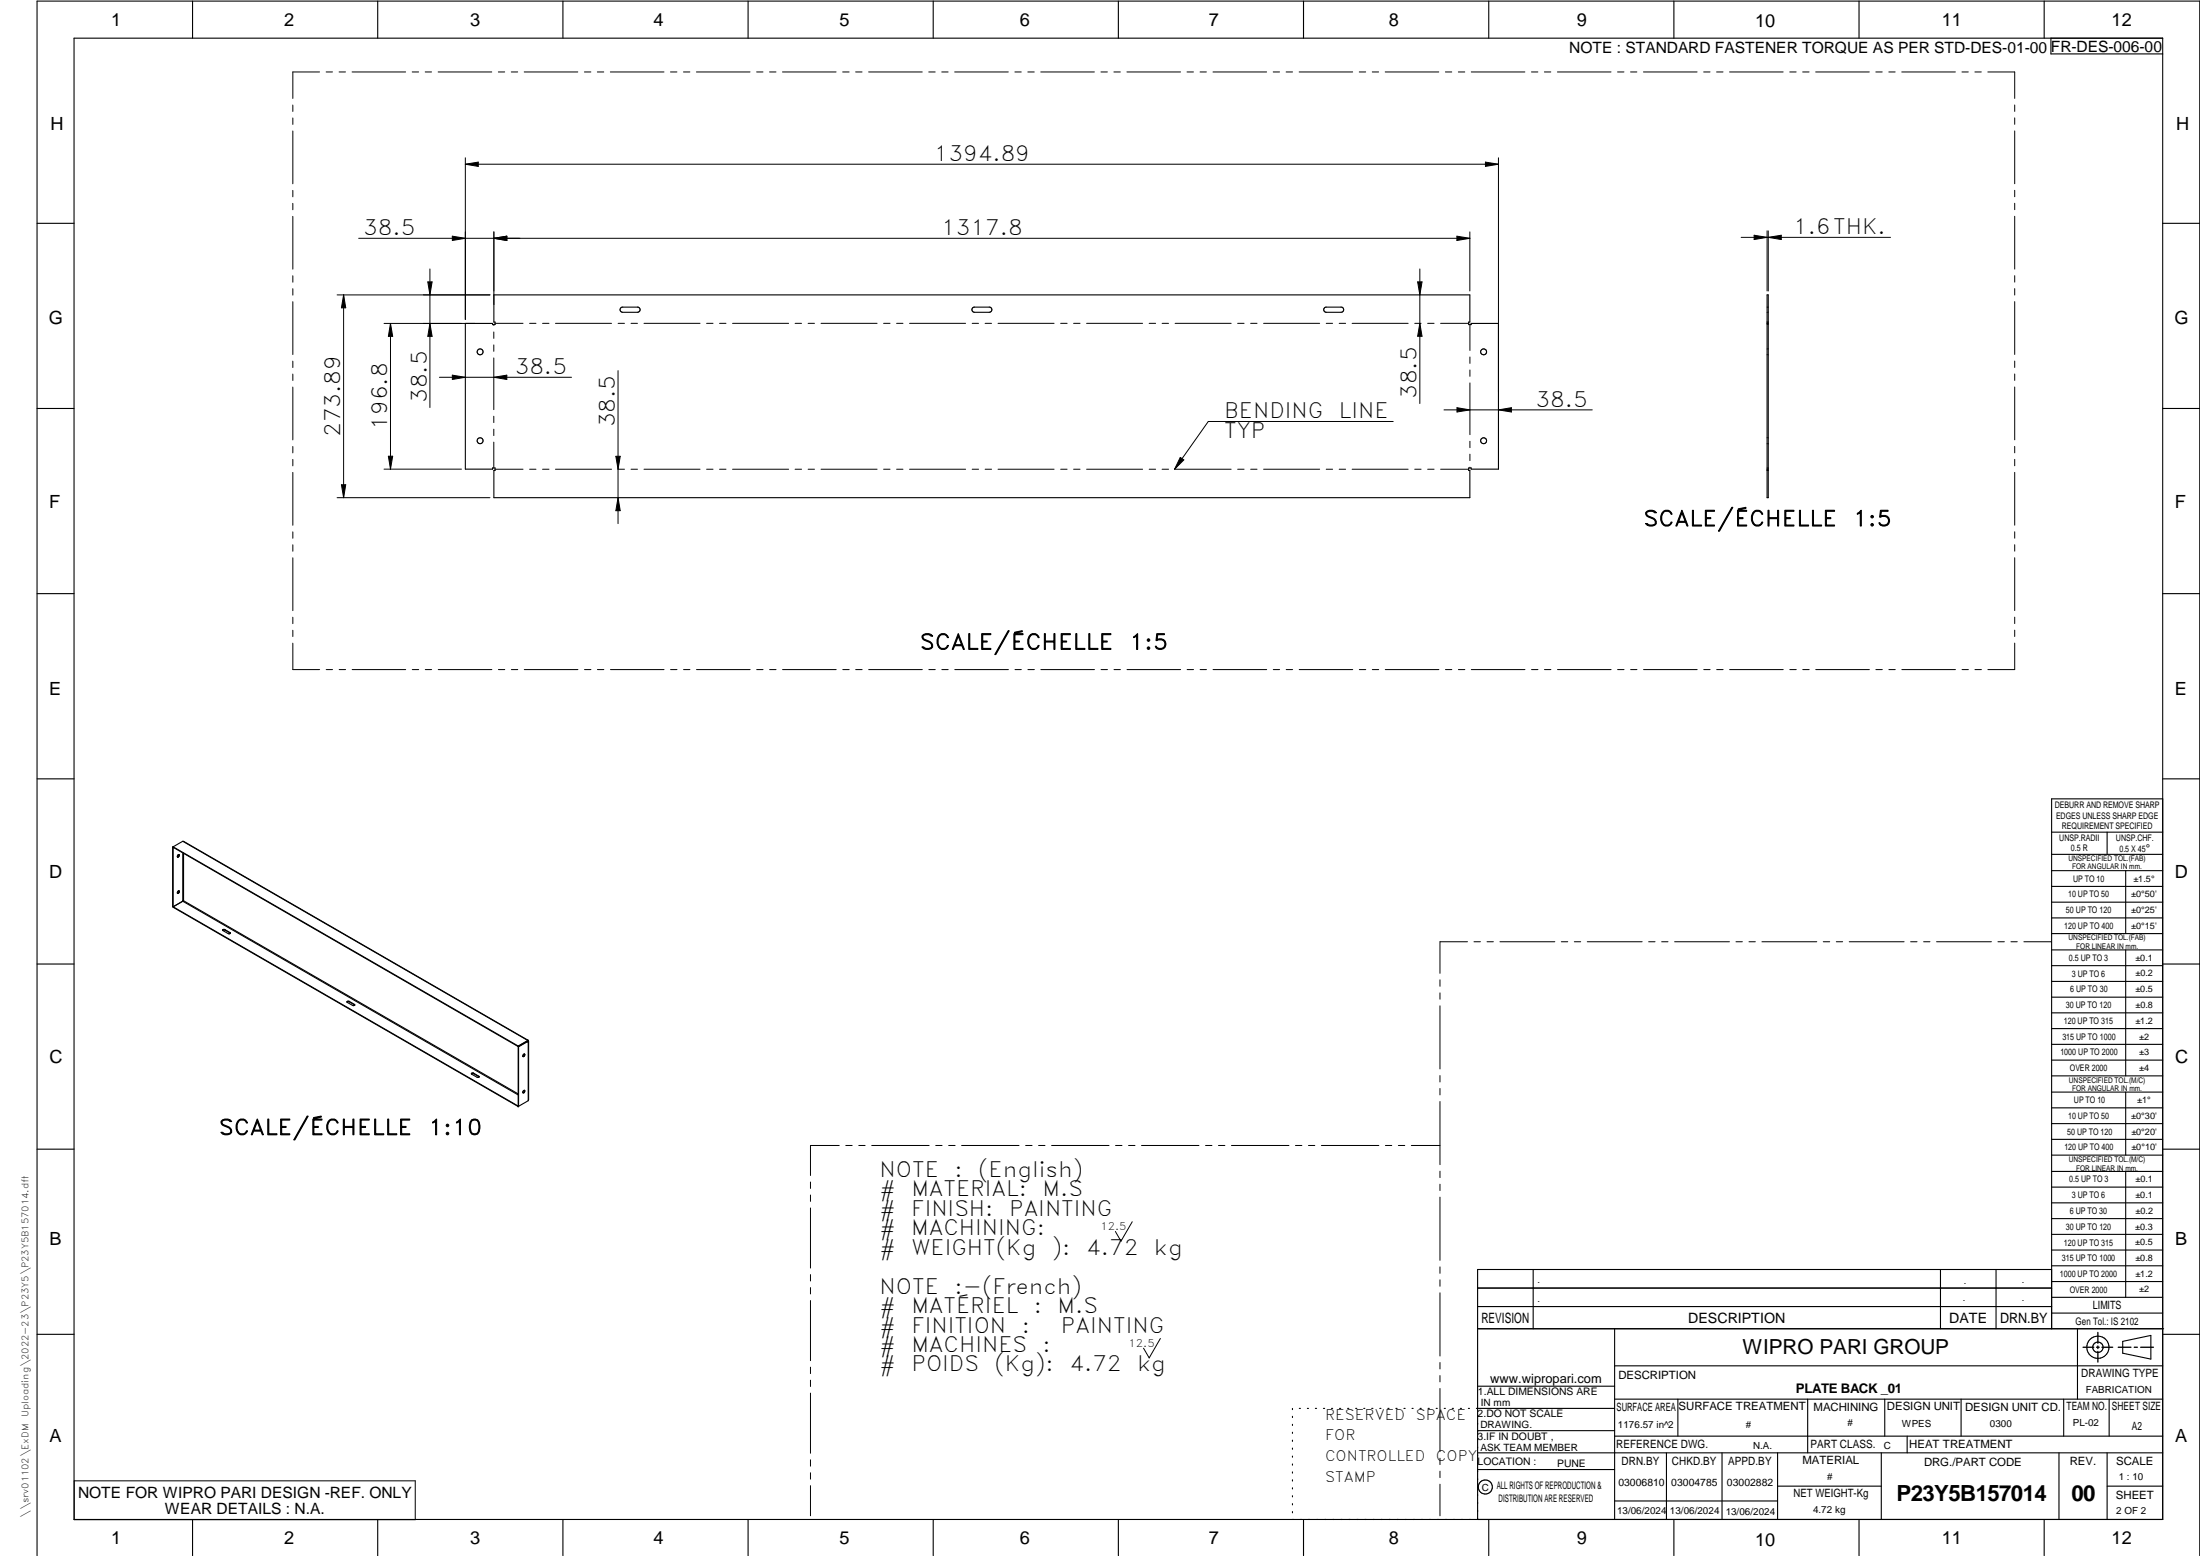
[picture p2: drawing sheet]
<svg xmlns="http://www.w3.org/2000/svg" width="594mm" height="420mm" viewBox="0 0 594 420" stroke-linecap="round" stroke-linejoin="round" font-family="sans-serif">
<g fill="none" stroke="#000" stroke-width=".3">
<path d="M20 10.3h564v400h-564zM52 .3v10M102 .3v10M152 .3v10M202 .3v10M252 .3v10M302 .3v10M352 .3v10M402 .3v10M452 .3v10M502 .3v10M552 .3v10"/>
<path d="M553.8 10.3v4.3h30.2M10 60.3h10M477.2 79.6h.3v54.8h-.3zM584 60.3h10M125.7 87.3h7.3v.4h.7v-.7h-.3v-7.4h263.5v7.4h-.3v.7h.7v-.4h7.3v39.4h-7.3v-.3h-.7v.6h.3v7.4h-263.5v-7.4h.3v-.6h-.7v.3h-7.3zM167.7 83.1l4.4-.2a.7 .7 0 0 1 .8 .7 .7 .7 0 0 1-.8 .7h-4.2l-.5-.6zM262.7 83.1l4.4-.2a.7 .7 0 0 1 .7 .7 .7 .7 0 0 1-.7 .7h-4.2l-.4-.6zM357.7 83.1l4.4-.2a.7 .7 0 0 1 .7 .7 .7 .7 0 0 1-.7 .7h-4.2l-.4-.6zM477.2 87.3h.3M477.2 87h.3M10 110.3h10M584 110.3h10"/>
<path d="M477.2 126.7h.3M477.2 127h.3M10 160.3h10M584 160.3h10M10 210.3h10M584 215.7h-30v143.1M584 210.3h10M46.6 228.7l.2 16.2M46.6 228.7l.2 .1M46.8 228.7l93.1 53.7M46.8 228.7h-.2M46.8 228.8h.1"/>
<path d="M46.8 228.7v16.3l93.1 53.8M46.8 228.8l93.1 53.8M48 230.9l.3-.2a.37 .37 0 0 1 .1 .5 .37 .37 0 0 1-.5 .2zM48.3 230.7v.3l-.4 .4M49.4 230.3v13.1M49.5 227.2l-2.7 1.5M49.5 227.2l92.9 53.7M49.5 227.2l93.1 53.7M49.6 230.4v12.8M554 230.7h30M554 224.7h30M554 235.1h30"/>
<path d="M554 239.4h30M569 224.7v6M574 235.1v17M46.8 244.9l93.1 53.8M48 240.7l.3-.2a.37 .37 0 0 1 .1 .5 .37 .37 0 0 1-.5 .2zM48.3 240.5l-.1 .5-.3 .2M49.4 243.4h.1M49.4 243.4l-2.6 1.5M49.4 243.2h.2M49.5 243.4l90.4 52.3M49.6 243.2l-.1 .2M49.6 243.2l90.3 52.2"/>
<path d="M60.7 251l1.4 .8M60.7 251h-.5l-.1 .2 1.5 .9 .6-.1M60.7 251v.1M60.7 251.1l-.6 .1M60.7 251.1l1.4 .8M62.1 251.8l.1 .2M62.1 251.9l.1 .1M62.1 251.8v.1M554 243.6h30M554 247.9h30M554 252.1h30M554 256.5h30"/>
<path d="M574 256.5v34M10 260.3h10M93.7 270.6l1.7 .9 .4-.1-.1-.2M94.3 270.5l1.4 .8M94.3 270.4v.1M94.3 270.5l-.6 .1M94.3 270.4l1.4 .8M94.3 270.4h-.5l-.1 .2M95.7 271.2v.1M95.7 271.3l.1 .1M554 260.8h30M554 265h30"/>
<path d="M554 269.3h30M554 273.5h30M554 277.7h30M584 260.3h10M127.3 290l1.6 .9 .5-.1-.1-.2M127.9 289.8l1.4 .8M127.9 289.8h-.5l-.1 .2M127.9 289.9l1.4 .8M127.9 289.8v.1M127.9 289.9l-.6 .1M129.3 290.6v.1M129.3 290.7l.1 .1"/>
<path d="M139.9 282.6l.1 .1M139.9 298.7h.1M139.9 282.4v16.4M140 282.7v16M140 298.7l-.1 .1M141.3 284.8l.2-.2a.37 .37 0 0 1 .1 .5 .37 .37 0 0 1-.4 .1zM141.5 294.4a.39 .39 0 0 1 .2 .5 .39 .39 0 0 1-.4 .2M141.5 294.4l-.3 .3 .1 .4M141.6 294.4l-.1 .4-.3 .3M141.6 284.6l-.1 .4-.3 .3M142.4 280.9h.1M142.4 280.9l.2 .1"/>
<path d="M142.5 281.1l.1 .1M142.5 281.1l-2.6 1.5M142.5 280.9v.2M142.5 281.1h.1M142.5 280.9l-2.6 1.5M142.6 281v16.1M142.6 281.2v16l-2.6 1.5M142.6 281.2l-2.6 1.5M142.6 281l-.1 .1M142.7 281.2l-.1 .1M554 282h30M554 286.3h30"/>
<path d="M554 290.5h30M554 294.9h30M554 299.1h30M574 294.9v17M10 310.3h10M554 303.4h30M554 307.7h30M554 311.9h30M554 316.3h30M574 316.3v34M584 310.3h10M554 320.5h30"/>
<path d="M554 324.8h30M554 329.1h30M554 333.3h30M554 337.5h30M399 358.8h185.3M399 352.8h155M399 347.8h155M414 342.8v16M436 358.8v51.5M524 342.8v16M539 342.8v16M554 342.8h-155v67.5"/>
<path d="M554 341.8h30M554 346.1h30M554 350.3h30M554 354.6h30M561 358.8v19M10 360.3h10M399 374.3h37M436 368.8h148M436 377.8h148M453.1 377.8v10M488.1 377.8v14.5M508.9 377.8v10"/>
<path d="M529.6 377.8v10M557.3 377.8v10M569.5 377.8v10M573.2 362.2l7.6-1.6v6.4l-7.6-1.6zM584 360.3h10M349 380.3v.3M349 382.4v.4M349 384.6v.3M349 386.7v.4M349 388.9v.3M349 391v.4M349 393.2v.3"/>
<path d="M349 395.3v.3M349 397.4v.4M349 399.6v.3M350.9 380.3h.3M353 380.3h.3M355.2 380.3h.3M357.4 380.3h.3M359.6 380.3h.3M361.7 380.3h.3M363.9 380.3h.3M366.1 380.3h.3M368.3 380.3h.3"/>
<path d="M370.4 380.3h.3M372.6 380.3h.3M374.8 380.3h.3M376.9 380.3h.4M379.1 380.3h.3M381.3 380.3h.3M383.4 380.3h.4M385.6 380.3h.4M387.8 380.3h.3M390 380.3h.3M392.1 380.3h.4M394.3 380.3h.4"/>
<path d="M396.5 380.3h.3M399 396.8h37M399 392.3h185M399 386.3h37M436 387.8h148M436 380.3h-37.3M450 392.3v18M465 392.3v18M480 392.3v18M508 392.3v18M515 387.8v4.5M556 392.3v18"/>
<path d="M569 392.3v18M52 410.3v9.8M102 410.3v9.8M152 410.3v9.8M202 410.3v9.8M252 410.3v9.8M302 410.3v9.8M349 401.7v.4M349 403.9v.3M349 406v.4M349 408.2v.3M352 410.3v9.8"/>
<path d="M402 410.3v9.8M436 405.3h44M452 410.3v9.8M480 401.3h28M502 410.3v9.8M552 410.3v9.8M569 401.3h15M10 420.1v-419.8h584v419.8"/>
<circle cx="129.6" cy="95" r=".8"/>
<circle cx="400.6" cy="95" r=".8"/>
<circle cx="129.6" cy="119" r=".8"/>
<circle cx="400.6" cy="119" r=".81"/>
<circle cx="566.5" cy="363.8" r="1.4"/>
<circle cx="566.5" cy="363.8" r="3"/>
<circle cx="401.1" cy="401.5" r="1.91"/>
</g>
<g fill="none" stroke="#000" stroke-width=".27">
<path d="M86.3 19.4h-7.2v7.2M88.1 19.4h1.7M91.6 19.4h1.7M95.1 19.4h14.4M111.3 19.4h1.7M114.8 19.4h1.7M118.3 19.4h14.5M134.6 19.4h1.7M138.1 19.4h1.7M141.6 19.4h14.4M157.8 19.4h1.7M161.3 19.4h1.7"/>
<path d="M164.8 19.4h14.5M181.1 19.4h1.7M184.6 19.4h1.7M188.1 19.4h14.4M204.3 19.4h1.7M207.8 19.4h1.7M211.3 19.4h14.5M227.6 19.4h1.7M231 19.4h1.8M234.6 19.4h14.4M250.8 19.4h1.7M254.3 19.4h1.7"/>
<path d="M257.8 19.4h14.5M274.1 19.4h1.7M277.6 19.4h1.7M281 19.4h14.5M297.3 19.4h1.7M300.8 19.4h1.7M304.3 19.4h14.5M320.5 19.4h1.8M324.1 19.4h1.7M327.5 19.4h14.5M343.8 19.4h1.7M347.3 19.4h1.7"/>
<path d="M350.8 19.4h14.5M367 19.4h1.8M370.6 19.4h1.7M374.1 19.4h14.4M390.3 19.4h1.7M393.8 19.4h1.7M397.3 19.4h14.5M413.5 19.4h1.8M417 19.4h1.8M420.6 19.4h14.4M436.8 19.4h1.7M440.3 19.4h1.7"/>
<path d="M443.8 19.4h14.5M460.1 19.4h1.7M463.5 19.4h1.8M467 19.4h14.5M483.3 19.4h1.7M486.8 19.4h1.7M490.3 19.4h14.5M506.5 19.4h1.8M510 19.4h1.8M513.5 19.4h14.5M529.8 19.4h1.7M533.3 19.4h1.7"/>
<path d="M536.8 19.4h7.2v7.2M79.1 28.4v1.7M79.1 31.9v1.7M79.1 35.4v14.2M544 28.3v1.8M544 31.8v1.8M544 35.3v14.3M79.1 51.4v1.7M79.1 54.9v1.7M79.1 58.4v14.3M125.7 42.6v43.7M125.7 44.3h278.9"/>
<path d="M125.7 44.3l3.5-.5v1.1zM401.1 43.8l3.5 .5-3.5 .6zM404.6 42.6v63.4M544 51.4v1.7M544 54.9v1.7M544 58.4v14.3M79.1 74.5v1.7M79.1 78v1.7M91 79.6h41.3M92.8 79.6v54.8M92.8 79.6l.6 3.5h-1.2zM96.9 64.3h300"/>
<path d="M115.5 76.1h1.2l-.6 3.5zM116.1 72.6v37.4M122.1 63.8l3.6 .5-3.6 .6zM133.4 62.6v19.7M133.4 64.3l3.5-.5v1.1zM382.8 76.1h1.2l-.6 3.5zM383.4 72.6v36.4M393.4 63.8l3.5 .5-3.5 .6zM396.9 62.6v16M470.2 64.1h40.3M473.7 63.5l3.5 .6-3.5 .6zM477.2 62.3v16.3"/>
<path d="M477.5 64.1l3.5-.6v1.2zM477.5 62.3v16.3M544 74.4v1.8M544 77.9v1.8M79.1 81.5v14.2M79.1 97.5v1.8M103.7 87.3h24.6M105.4 87.3v39.4M105.4 87.3l.6 3.5h-1.1zM116.1 87.3l.6 3.5h-1.2zM133.3 87.7v.2M133.3 89.6v1.8"/>
<path d="M133.3 93.1v1.8M133.3 96.6v14M133.7 87.3h7.5M143 87.3h1.7M146.5 87.3h1.7M150 87.3h15.1M166.9 87.3h1.7M170.4 87.3h1.7M173.9 87.3h15.1M190.8 87.3h1.7M194.3 87.3h1.7M197.8 87.3h15.2"/>
<path d="M214.7 87.3h1.7M218.2 87.3h1.7M221.7 87.3h15.1M238.6 87.3h1.7M242.1 87.3h1.7M245.6 87.3h15.1M262.5 87.3h1.7M266 87.3h1.8M269.5 87.3h15.1M286.4 87.3h1.8M289.9 87.3h1.7M293.4 87.3h15.1"/>
<path d="M310.3 87.3h1.8M313.8 87.3h1.7M317.3 87.3h15.2M334.2 87.3h1.8M337.7 87.3h1.7M341.2 87.3h15.2M358.1 87.3h1.7M361.6 87.3h1.8M365.1 87.3h15.2M382 87.3h1.7M383.4 87.3l.6 3.5h-1.2zM385.5 87.3h1.8"/>
<path d="M389 87.3h7.6M396.9 87.7v6.9M396.9 96.4v1.7M396.9 99.9v1.7M477.2 87.7h.1M477.2 95.8h.1M477.2 82.9h.1M477.2 84.3h.1M477.2 94.2h.1M477.4 87.7h.1M477.4 95.8h.1M477.4 82.9h.1"/>
<path d="M477.4 84.3h.1M477.4 94.2h.1M544 81.4v14.3M544 97.5v1.7M79.1 101v1.7M79.1 104.5v14.3M118.7 101.9h35.6M122.1 101.3l3.6 .6-3.6 .6zM133.3 101.9l3.6-.6v1.2zM133.3 112.4v1.7M133.3 115.9v1.7M133.3 119.4v7"/>
<path d="M166.9 100.1v41.3M376.2 113.8h-49.9l-9.1 12.9M389.9 110.7h40.1M393.4 110.1l3.5 .6-3.5 .6zM396.9 103.4v14M396.9 119.1v1.8M404.6 110.7l3.5-.6v1.2zM477.2 119.8h.1M477.2 118.2h.1M477.4 119.8h.1M477.4 118.2h.1M544 101v1.7"/>
<path d="M544 104.5v14.3M79.1 120.6v1.7M79.1 124.1v1.7M79.1 127.6v14.2M91 134.4h41.3M92.2 130.9h1.2l-.6 3.5zM103.7 126.7h20.9M104.9 123.2h1.1l-.6 3.5zM133.7 126.7h7.5M143 126.7h1.7M146.5 126.7h1.7M150 126.7h15.1"/>
<path d="M166.3 123.2h1.2l-.6 3.5zM166.9 134.4l.6 3.5h-1.2zM166.9 126.7h1.7M170.4 126.7h1.7M173.9 126.7h15.1M190.8 126.7h1.7M194.3 126.7h1.7M197.8 126.7h15.2M214.7 126.7h1.7M218.2 126.7h1.7M221.7 126.7h15.1M238.6 126.7h1.7"/>
<path d="M242.1 126.7h1.7M245.6 126.7h15.1M262.5 126.7h1.7M266 126.7h1.8M269.5 126.7h15.1M286.4 126.7h1.8M289.9 126.7h1.7M293.4 126.7h15.1M310.3 126.7h1.8M313.8 126.7h1.7M317.3 126.7h15.2M318.7 123.5l1 .7-2.5 2.5z"/>
<path d="M334.2 126.7h1.8M337.7 126.7h1.7M341.2 126.7h15.2M358.1 126.7h1.7M361.6 126.7h1.8M365.1 126.7h15.2M382 126.7h1.7M385.5 126.7h1.8M389 126.7h7.6M396.9 122.6v1.8M396.9 126.2v.2M477.2 126.4h.1"/>
<path d="M477.4 126.4h.1M544 120.5v1.8M544 124v1.8M544 127.6v14.2M79.1 143.6v1.8M79.1 147.1v1.7M79.1 150.6v14.3M544 143.6v1.7M544 147.1v1.7M544 150.6v14.3M79.1 173.7v7.1h7.2M79.1 166.7v1.7"/>
<path d="M79.1 170.2v1.7M544 166.6v1.8M544 170.2v1.7M544 173.7v7.1h-7.2M88.1 180.8h1.7M91.6 180.8h1.7M95.1 180.8h14.5M111.3 180.8h1.8M114.8 180.8h1.8M118.3 180.8h14.5M134.6 180.8h1.7M138.1 180.8h1.7"/>
<path d="M141.6 180.8h14.5M157.8 180.8h1.8M161.3 180.8h1.8M164.8 180.8h14.5M181.1 180.8h1.7M184.6 180.8h1.7M188.1 180.8h14.5M204.3 180.8h1.8M207.8 180.8h1.8M211.3 180.8h14.5M227.6 180.8h1.7M231.1 180.8h1.7"/>
<path d="M234.6 180.8h14.5M250.8 180.8h1.8M254.3 180.8h1.7M257.8 180.8h14.5M274.1 180.8h1.7M277.6 180.8h1.7M281.1 180.8h14.4M297.3 180.8h1.8M300.8 180.8h1.7M304.3 180.8h14.5M320.6 180.8h1.7M324.1 180.8h1.7"/>
<path d="M327.6 180.8h14.4M343.8 180.8h1.7M347.3 180.8h1.8M350.8 180.8h14.5M367.1 180.8h1.7M370.6 180.8h1.7M374.1 180.8h14.4M390.3 180.8h1.7M393.8 180.8h1.8M397.3 180.8h14.5M413.6 180.8h1.7M417.1 180.8h1.7"/>
<path d="M420.6 180.8h14.5M436.8 180.8h1.7M440.3 180.8h1.7M443.8 180.8h14.5M460.1 180.8h1.7M463.6 180.8h1.7M467.1 180.8h14.4M483.3 180.8h1.7M486.8 180.8h1.7M490.3 180.8h14.5M506.6 180.8h1.7M510.1 180.8h1.7"/>
<path d="M513.6 180.8h14.4M529.8 180.8h1.7M533.3 180.8h1.7M396.3 254.3h-7.5v8.5M398 254.3h1.8M401.5 254.3h1.8M405 254.3h14.9M421.6 254.3h1.7M425.1 254.3h1.7M428.6 254.3h14.8M445.2 254.3h1.7M448.7 254.3h1.7"/>
<path d="M452.2 254.3h14.8M468.8 254.3h1.7M472.3 254.3h1.7M475.8 254.3h14.8M492.4 254.3h1.7M495.9 254.3h1.7M499.4 254.3h14.8M515.9 254.3h1.8M519.4 254.3h1.8M522.9 254.3h14.9M539.5 254.3h1.7M543 254.3h1.7"/>
<path d="M546.5 254.3h7.4M388.8 264.6v1.7M388.8 268.1v1.7M388.8 271.6v17M388.8 290.4v1.8M388.8 293.9v1.8M388.8 297.4v17.1M218.9 319.2v1.7M226.6 309.3h-7.7v8.1M228.4 309.3h1.7M231.9 309.3h1.7M235.4 309.3h15.5"/>
<path d="M252.7 309.3h1.7M256.2 309.3h1.7M259.7 309.3h15.5M277 309.3h1.7M280.5 309.3h1.7M284 309.3h15.5M301.2 309.3h1.8M304.8 309.3h1.7M308.2 309.3h15.6M325.5 309.3h1.8M329 309.3h1.8M332.5 309.3h15.6"/>
<path d="M349.8 309.3h1.8M353.3 309.3h1.7M356.8 309.3h15.5M374.1 309.3h1.7M377.6 309.3h1.7M381.1 309.3h7.7M388.8 316.3v1.7M388.8 319.8v1.7M218.9 322.7v1.7M218.9 326.2v16.2M305.7 329.9l-3 5.3-1.5-2.7M388.8 323.3v17"/>
<path d="M218.9 344.2v1.7M218.9 347.7v1.7M218.9 351.2v16.2M388.8 342.1v1.7M388.8 345.6v1.7M388.8 349.1v17.1M218.9 369.2v1.7M218.9 372.7v1.7M218.9 376.2v16.2M313.3 361.4l-3 5.3-1.5-2.7M388.8 367.9v1.8M388.8 371.4v1.7"/>
<path d="M388.8 374.9v17.1M20 399.9h92.1v10.5h-92.1zM218.9 394.2v1.7M218.9 397.7v1.7M388.8 393.8v1.7M388.8 397.3v1.7M218.9 401.2v8.1M388.8 400.8v8.5"/>
</g>
<path d="M566.5 359.8v2.9M562.5 363.8h2.9M566.1 363.8h.8M566.5 363.5v.7M566.5 364.9v2.9M567.6 363.8h2.9M572 363.8h3.4M576.3 363.8h.9M578.1 363.8h3.4" fill="none" stroke="#000" stroke-width=".36"/>
<g fill="#000">
<path d="M125.7 44.3l3.5-.5v1.1zM401.1 43.8l3.5 .5-3.5 .6zM115.5 76.1h1.2l-.6 3.5zM122.1 63.8l3.6 .5-3.6 .6zM133.4 64.3l3.5-.5v1.1zM382.8 76.1h1.2l-.6 3.5zM393.4 63.8l3.5 .5-3.5 .6zM473.7 63.5l3.5 .6-3.5 .6zM477.5 64.1l3.5-.6v1.2zM92.8 79.6l.6 3.5h-1.2zM105.4 87.3l.6 3.5h-1.1zM116.1 87.3l.6 3.5h-1.2z"/>
<path d="M383.4 87.3l.6 3.5h-1.2zM122.1 101.3l3.6 .6-3.6 .6zM133.3 101.9l3.6-.6v1.2zM393.4 110.1l3.5 .6-3.5 .6zM404.6 110.7l3.5-.6v1.2zM92.2 130.9h1.2l-.6 3.5zM104.9 123.2h1.1l-.6 3.5zM166.3 123.2h1.2l-.6 3.5zM166.9 134.4l.6 3.5h-1.2zM318.7 123.5l1 .7-2.5 2.5z"/>
</g>
<g font-size="6">
<text x="512.1" y="405.2">P23Y5B157014</text>
<text x="559.4" y="405.2">00</text>
</g>
<g font-size="5.7">
<text x="252.2" y="43.5">1394.89</text>
<text x="98.1" y="63.5">38.5</text>
<text x="254.1" y="63.5">1317.8</text>
<text x="484.2" y="63.2">1.6THK.</text>
<text x="139" y="101">38.5</text>
<text x="382.5" y="107.7" transform="rotate(-90 382.5 107.7)">38.5</text>
<text x="115.2" y="108.8" transform="rotate(-90 115.2 108.8)">38.5</text>
<text x="330.6" y="112.9">BENDING</text>
<text x="361.5" y="112.9">LINE</text>
<text x="414.6" y="109.8">38.5</text>
<text x="91.9" y="118" transform="rotate(-90 91.9 118)">273.89</text>
<text x="104.6" y="116" transform="rotate(-90 104.6 116)">196.8</text>
<text x="166" y="115.4" transform="rotate(-90 166 115.4)">38.5</text>
<text x="330.6" y="118.2">TYP</text>
<text x="443.8" y="142">SCALE/ÉCHELLE</text>
<text x="500.4" y="142">1:5</text>
<text x="248.4" y="175.4">SCALE/ÉCHELLE</text>
<text x="305" y="175.4">1:5</text>
<text x="59.1" y="306.4">SCALE/ÉCHELLE</text>
<text x="115.7" y="306.4">1:10</text>
<text x="237.5" y="317.8">NOTE</text>
<text x="257.7" y="317.8">:</text>
<text x="264.2" y="317.8">(English)</text>
<text x="237.5" y="323.1">#</text>
<text x="246.1" y="323.1">MATERIAL:</text>
<text x="281.5" y="323.1">M.S</text>
<text x="237.5" y="328.3">#</text>
<text x="246.1" y="328.3">FINISH:</text>
<text x="272.5" y="328.3">PAINTING</text>
<text x="237.5" y="333.6">#</text>
<text x="246.1" y="333.6">MACHINING:</text>
<text x="237.5" y="338.8">#</text>
<text x="246.1" y="338.8">WEIGHT(Kg</text>
<text x="284" y="338.8">):</text>
<text x="293.3" y="338.8">4.72</text>
<text x="311.6" y="338.8">kg</text>
<text x="237.5" y="349.3">NOTE</text>
<text x="257.7" y="349.3">:-(French)</text>
<text x="237.5" y="354.6">#</text>
<text x="237.5" y="359.8">#</text>
<text x="246.1" y="354.6">MATÉRIEL</text>
<text x="246.1" y="359.8">FINITION</text>
<text x="275.9" y="359.8">:</text>
<text x="279.2" y="354.6">:</text>
<text x="285.6" y="354.6">M.S</text>
<text x="286.5" y="359.8">PAINTING</text>
<text x="237.5" y="365.1">#</text>
<text x="246.1" y="365.1">MACHINES</text>
<text x="281.6" y="365.1">:</text>
<text x="237.5" y="370.3">#</text>
<text x="246.1" y="370.3">POIDS</text>
<text x="268.6" y="370.3">(Kg):</text>
<text x="288.8" y="370.3">4.72</text>
<text x="307.1" y="370.3">kg</text>
</g>
<text font-size="5.6" x="470.5" y="365.5">WIPRO PARI GROUP</text>
<g font-size="4.9">
<text x="30" y="7">1</text>
<text x="76.7" y="7">2</text>
<text x="127" y="7">3</text>
<text x="176.5" y="7">4</text>
<text x="226.7" y="7">5</text>
<text x="275.4" y="7">6</text>
<text x="326.4" y="7">7</text>
<text x="375" y="7">8</text>
<text x="425.8" y="7">9</text>
<text x="473.9" y="7.4">10</text>
<text x="524.3" y="7">11</text>
<text x="570.2" y="7">12</text>
<text x="13.6" y="35.2">H</text>
<text x="587.6" y="35.2">H</text>
<text x="13.2" y="87.5">G</text>
<text x="587.2" y="87.5">G</text>
<text x="13.3" y="137.1">F</text>
<text x="587.3" y="137.1">F</text>
<text x="13.3" y="187.6">E</text>
<text x="587.3" y="187.6">E</text>
<text x="13.3" y="237">D</text>
<text x="587.3" y="237">D</text>
<text x="13.4" y="287.1">C</text>
<text x="587.4" y="287.1">C</text>
<text x="13.4" y="336.3">B</text>
<text x="587.4" y="336.3">B</text>
<text x="13.4" y="389.3">A</text>
<text x="587.4" y="389.3">A</text>
<text x="30" y="417">1</text>
<text x="76.7" y="417">2</text>
<text x="127" y="417">3</text>
<text x="176.5" y="417">4</text>
<text x="226.7" y="417">5</text>
<text x="275.4" y="417">6</text>
<text x="326.4" y="417">7</text>
<text x="375" y="417">8</text>
<text x="425.8" y="417">9</text>
<text x="473.9" y="417.4">10</text>
<text x="524.3" y="417">11</text>
<text x="570.2" y="417">12</text>
</g>
<g font-size="4.2">
<text x="423.7" y="14.3">NOTE : STANDARD FASTENER TORQUE AS PER STD-DES-01-00</text>
<text x="553.8" y="14">FR-DES-006-00</text>
<text x="21.1" y="404.4">NOTE FOR WIPRO PARI DESIGN -REF. ONLY</text>
<text x="44.5" y="408.9">WEAR DETAILS : N.A.</text>
</g>
<g font-size="3.9">
<text x="357.8" y="383.4">RESERVED</text>
<text x="382.3" y="383.4">SPACE</text>
<text x="357.8" y="388.9">FOR</text>
<text x="357.8" y="394.5">CONTROLLED</text>
<text x="387.8" y="394.5">COPY</text>
<text x="357.8" y="400.1">STAMP</text>
</g>
<g font-size="3.8">
<text x="400.1" y="357.1">REVISION</text>
<text x="455.9" y="357.1">DESCRIPTION</text>
<text x="526.4" y="357.1">DATE</text>
<text x="540.1" y="357.1">DRN.BY</text>
</g>
<text font-size="3.6" x="485" y="376.2">PLATE BACK _01</text>
<text font-size="3.5" x="402.4" y="373.3">www.wipropari.com</text>
<g font-size="3.1">
<text x="565.2" y="353.5">LIMITS</text>
<text x="562" y="371.7">DRAWING TYPE</text>
<text x="437" y="372.3">DESCRIPTION</text>
<text x="436.5" y="380.9">SURFACE AREA</text>
<text x="453.3" y="380.9">SURFACE TREATMENT</text>
<text x="489.7" y="380.9">MACHINING</text>
<text x="509.5" y="380.9">DESIGN UNIT</text>
<text x="530.6" y="380.9">DESIGN UNIT CD.</text>
<text x="558" y="380.7">TEAM NO.</text>
<text x="570.3" y="380.7">SHEET SIZE</text>
<text x="575.6" y="386.1">A2</text>
<text x="436.4" y="391.1">REFERENCE DWG.</text>
<text x="437.9" y="395.5">DRN.BY</text>
<text x="451.5" y="395.5">CHKD.BY</text>
<text x="466.6" y="395.5">APPD.BY</text>
<text x="486.7" y="395.4">MATERIAL</text>
<text x="488.9" y="391">PART CLASS.</text>
<text x="515.6" y="391">HEAT TREATMENT</text>
<text x="519.6" y="395.9">DRG./PART CODE</text>
<text x="558.9" y="395.6">REV.</text>
<text x="571.4" y="395.6">SCALE</text>
<text x="484.3" y="404.3">NET WEIGHT-Kg</text>
<text x="571.4" y="404.7">SHEET</text>
</g>
<text font-size="3" x="579.5" y="230.1">°</text>
<g font-size="2.8">
<text x="297.2" y="332.1">12.5</text>
<text x="560.5" y="357.7">Gen Tol.: IS 2102</text>
<text x="304.8" y="363.6">12.5</text>
<text x="399.1" y="376.7">1.ALL DIMENSIONS ARE</text>
<text x="399" y="382.7">2.DO NOT SCALE</text>
<text x="399" y="388.7">3.IF IN DOUBT ,</text>
<text x="399" y="395.5">LOCATION :</text>
<text x="420.5" y="396">PUNE</text>
<text x="437" y="401.3">03006810</text>
<text x="451.3" y="401.2">03004785</text>
<text x="466.3" y="401.3">03002882</text>
<text x="404.2" y="402">ALL RIGHTS OF REPRODUCTION &amp;</text>
<text x="404.7" y="405.4">DISTRIBUTION ARE RESERVED</text>
</g>
<g font-size="2.7">
<text x="563.2" y="376.2">FABRICATION</text>
<text x="399.9" y="379.7">IN mm</text>
<text x="399.8" y="385.7">DRAWING.</text>
<text x="436.9" y="385.5">1176.57 in^2</text>
<text x="471.4" y="385.6">#</text>
<text x="498.9" y="385.1">#</text>
<text x="513.6" y="385.3">WPES</text>
<text x="537.3" y="385.2">0300</text>
<text x="559.7" y="385.2">PL-02</text>
<text x="399.8" y="391.8">ASK TEAM MEMBER</text>
<text x="473.4" y="391.2">N.A.</text>
<text x="508.7" y="391.2">C</text>
<text x="493.4" y="399.6">#</text>
<text x="572.1" y="399.8">1 : 10</text>
<text x="400.1" y="402.5">C</text>
<text x="436.7" y="408.7">13/06/2024</text>
<text x="450.9" y="408.8">13/06/2024</text>
<text x="466" y="409">13/06/2024</text>
<text x="489.6" y="408.5">4.72 kg</text>
<text x="571.5" y="408.7">2 OF 2</text>
</g>
<g font-size="2.5">
<text x="559.2" y="229.9">0.5 R</text>
<text x="572.3" y="230.1">0.5 X 45</text>
<text x="559.4" y="323.5">3 UP TO 6</text>
<text x="558.9" y="327.8">6 UP TO 30</text>
<text x="557.8" y="332">30 UP TO 120</text>
<text x="415.2" y="346.4">.</text>
<text x="530.3" y="346.6">.</text>
<text x="545.9" y="346.4">.</text>
<text x="415.2" y="351.5">.</text>
<text x="530.1" y="351.3">.</text>
<text x="545.9" y="351.4">.</text>
</g>
<g font-size="2.4">
<text x="554.9" y="218.3">DEBURR AND REMOVE SHARP</text>
<text x="555.2" y="221.1">EDGES UNLESS SHARP EDGE</text>
<text x="556.1" y="227.2">UNSP.RADII</text>
<text x="556.8" y="223.8">REQUIREMENT SPECIFIED</text>
<text x="571.4" y="227">UNSP.CHF.</text>
<text x="559.8" y="238">UP TO 10</text>
<text x="576.1" y="238.1">±1.5°</text>
<text x="558.5" y="242.3">10 UP TO 50</text>
<text x="575.5" y="242.3">±0°50'</text>
<text x="557.4" y="250.8">120 UP TO 400</text>
<text x="557.9" y="246.5">50 UP TO 120</text>
<text x="575.5" y="250.8">±0°15'</text>
<text x="575.5" y="246.6">±0°25'</text>
<text x="558.7" y="259.4">0.5 UP TO 3</text>
<text x="559.5" y="263.7">3 UP TO 6</text>
<text x="576.6" y="259.4">±0.1</text>
<text x="576.6" y="263.7">±0.2</text>
<text x="559" y="268">6 UP TO 30</text>
<text x="576.6" y="268">±0.5</text>
<text x="557.9" y="272.2">30 UP TO 120</text>
<text x="576.6" y="272.2">±0.8</text>
<text x="556.9" y="280.7">315 UP TO 1000</text>
<text x="557.3" y="276.5">120 UP TO 315</text>
<text x="576.6" y="276.5">±1.2</text>
<text x="577.7" y="280.7">±2</text>
<text x="556.4" y="284.9">1000 UP TO 2000</text>
<text x="577.6" y="285">±3</text>
<text x="558.9" y="289.2">OVER 2000</text>
<text x="577.7" y="289.3">±4</text>
<text x="560" y="297.9">UP TO 10</text>
<text x="577.1" y="297.9">±1°</text>
<text x="558.5" y="302.1">10 UP TO 50</text>
<text x="575.5" y="302.2">±0°30'</text>
<text x="557.5" y="310.6">120 UP TO 400</text>
<text x="558.2" y="306.4">50 UP TO 120</text>
<text x="575.5" y="310.6">±0°10'</text>
<text x="575.5" y="306.4">±0°20'</text>
<text x="558.8" y="319.2">0.5 UP TO 3</text>
<text x="576.6" y="323.5">±0.1</text>
<text x="576.6" y="319.3">±0.1</text>
<text x="576.7" y="327.8">±0.2</text>
<text x="576.6" y="332">±0.3</text>
<text x="556.8" y="340.6">315 UP TO 1000</text>
<text x="557.3" y="336.3">120 UP TO 315</text>
<text x="576.6" y="336.3">±0.5</text>
<text x="576.6" y="340.6">±0.8</text>
<text x="556.2" y="344.8">1000 UP TO 2000</text>
<text x="576.6" y="344.8">±1.2</text>
<text x="558.9" y="349">OVER 2000</text>
<text x="577.7" y="349">±2</text>
<text x="7.7" y="382.7" transform="rotate(-90 7.7 382.7)">Uploading\2022-23\P23Y5\P23Y5B157014.dft</text>
<text x="7.7" y="409.9" transform="rotate(-90 7.7 409.9)">\\srv01102\ExDM</text>
</g>
<g font-size="2.1">
<text x="558.6" y="232.4">UNSPECIFIED TOL.(FAB)</text>
<text x="559.5" y="234.8">FOR ANGULAR IN mm.</text>
<text x="558.6" y="254">UNSPECIFIED TOL.(FAB)</text>
<text x="560.7" y="256.3">FOR LINEAR IN mm.</text>
<text x="558.7" y="292.4">UNSPECIFIED TOL.(M/C)</text>
<text x="559.6" y="294.7">FOR ANGULAR IN mm.</text>
<text x="558.7" y="313.8">UNSPECIFIED TOL.(M/C)</text>
<text x="560.6" y="316.2">FOR LINEAR IN mm.</text>
</g>
</svg>
